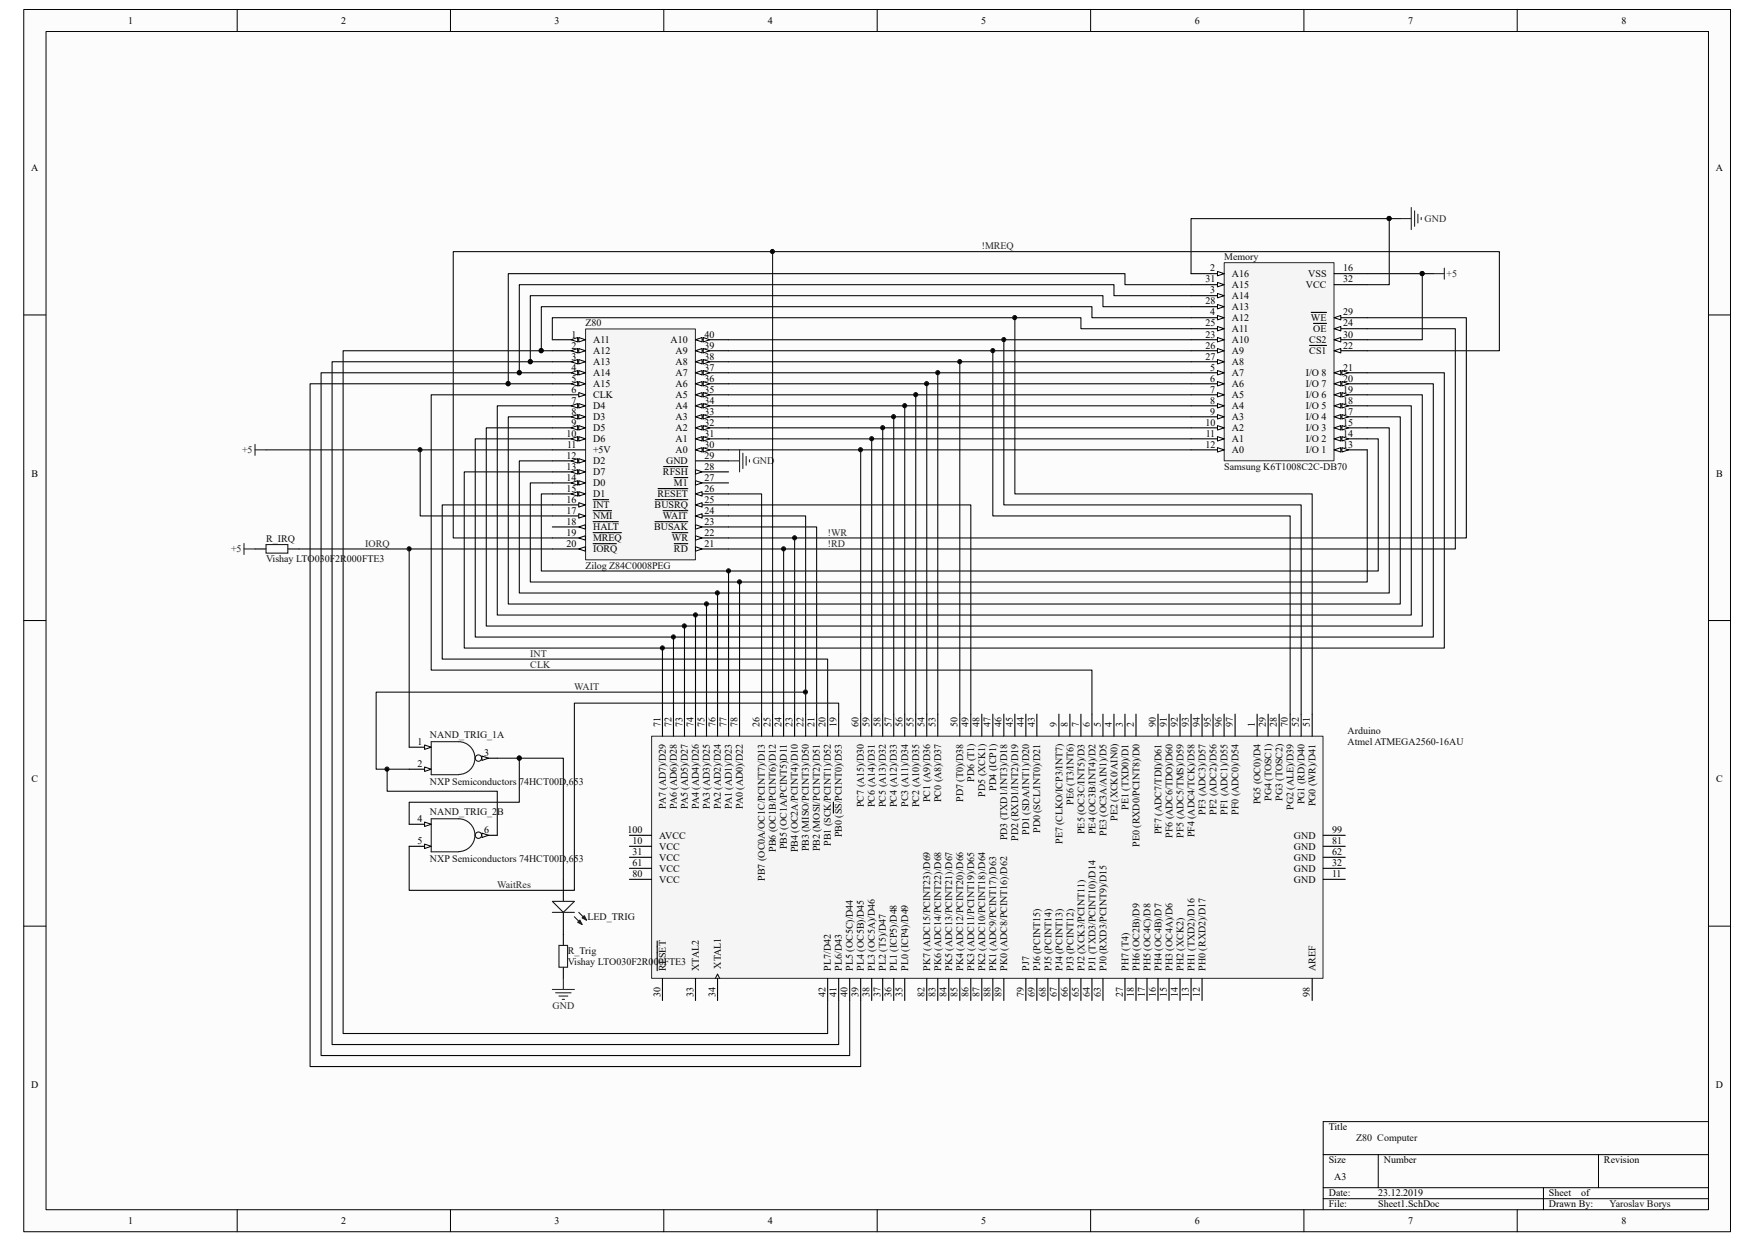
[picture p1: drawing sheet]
<svg xmlns="http://www.w3.org/2000/svg" width="297mm" height="210mm" viewBox="0 0 297 210" stroke-linecap="round" stroke-linejoin="round" font-family="sans-serif">
<path d="M4.1 1.7h288.8v206.7h-288.8z" fill="#fcfcfc"/>
<path d="M4 1.6h288.9v206.8h-288.9z" fill="none" stroke="#000" stroke-width=".17"/>
<path d="M7.8 5.4h281.3v199.3h-281.3z" fill="#fcfcfc"/>
<g fill="none" stroke="#000" stroke-width=".17">
<path d="M7.8 5.3h281.3v199.4h-281.3zM40.1 1.6v3.7M76.2 1.6v3.7M112.3 1.6v3.7M148.5 1.6v3.7M184.6 1.6v3.7M220.7 1.6v3.7M256.8 1.6v3.7M4 53.3h3.7M289.2 53.3h3.7M4 105h3.7M289.2 105h3.7"/>
<path d="M4 156.7h3.7M289.2 156.7h3.7M223.9 195.4h65.3M233.3 195.4v5.6M270.5 195.4v5.6M289.2 189.8h-65.3v14.9M40.1 204.7v3.7M76.2 204.7v3.7M112.3 204.7v3.7M148.5 204.7v3.7M184.6 204.7v3.7M220.7 204.7v3.7"/>
<path d="M223.9 201h65.3M223.9 202.9h65.3M256.8 204.7v3.7M261.2 201v3.7"/>
</g>
<path d="M99.1 55.7h18.6v39h-18.6z" fill="#f5f5f5"/>
<path d="M99.1 55.7h18.6v39h-18.6z" fill="none" stroke="#262626" stroke-width=".17"/>
<path d="M93.5 57.5h5.6" fill="none" stroke="#000" stroke-width=".19"/>
<g fill="#fcfcfc" stroke="#000" stroke-width=".17">
<path d="M97.9 57.1l1.2 .4-1.2 .4z"/>
<path d="M96.6 57.5l1.2-.4v.8z"/>
</g>
<path d="M93.5 59.4h5.6" fill="none" stroke="#000" stroke-width=".19"/>
<g fill="#fcfcfc" stroke="#000" stroke-width=".17">
<path d="M97.9 59l1.2 .4-1.2 .3z"/>
<path d="M96.6 59.4l1.2-.4v.7z"/>
</g>
<path d="M93.5 61.2h5.6" fill="none" stroke="#000" stroke-width=".19"/>
<g fill="#fcfcfc" stroke="#000" stroke-width=".17">
<path d="M97.9 60.8l1.2 .4-1.2 .4z"/>
<path d="M96.6 61.2l1.2-.4v.8z"/>
</g>
<path d="M93.5 63.1h5.6" fill="none" stroke="#000" stroke-width=".19"/>
<g fill="#fcfcfc" stroke="#000" stroke-width=".17">
<path d="M97.9 62.7l1.2 .4-1.2 .4z"/>
<path d="M96.6 63.1l1.2-.4v.8z"/>
</g>
<path d="M93.5 64.9h5.6" fill="none" stroke="#000" stroke-width=".19"/>
<g fill="#fcfcfc" stroke="#000" stroke-width=".17">
<path d="M97.9 64.6l1.2 .3-1.2 .4z"/>
<path d="M96.6 64.9l1.2-.3v.7z"/>
</g>
<path d="M93.5 66.8h5.6" fill="none" stroke="#000" stroke-width=".19"/>
<path d="M97.9 66.4l1.2 .4-1.2 .4z" fill="#fcfcfc" stroke="#000" stroke-width=".17"/>
<path d="M93.5 68.7h5.6" fill="none" stroke="#000" stroke-width=".19"/>
<g fill="#fcfcfc" stroke="#000" stroke-width=".17">
<path d="M97.9 68.3l1.2 .4-1.2 .3z"/>
<path d="M96.6 68.7l1.2-.4v.7z"/>
</g>
<path d="M93.5 70.5h5.6" fill="none" stroke="#000" stroke-width=".19"/>
<g fill="#fcfcfc" stroke="#000" stroke-width=".17">
<path d="M97.9 70.2l1.2 .3-1.2 .4z"/>
<path d="M96.6 70.5l1.2-.3v.7z"/>
</g>
<path d="M93.5 72.4h5.6" fill="none" stroke="#000" stroke-width=".19"/>
<g fill="#fcfcfc" stroke="#000" stroke-width=".17">
<path d="M97.9 72l1.2 .4-1.2 .4z"/>
<path d="M96.6 72.4l1.2-.4v.8z"/>
</g>
<path d="M93.5 74.3h5.6" fill="none" stroke="#000" stroke-width=".19"/>
<g fill="#fcfcfc" stroke="#000" stroke-width=".17">
<path d="M97.9 73.9l1.2 .4-1.2 .3z"/>
<path d="M96.6 74.3l1.2-.4v.7z"/>
</g>
<path d="M93.5 76.1h5.6M93.5 78h5.6" fill="none" stroke="#000" stroke-width=".19"/>
<g fill="#fcfcfc" stroke="#000" stroke-width=".17">
<path d="M97.9 77.6l1.2 .4-1.2 .4z"/>
<path d="M96.6 78l1.2-.4v.8z"/>
</g>
<path d="M93.5 79.9h5.6" fill="none" stroke="#000" stroke-width=".19"/>
<g fill="#fcfcfc" stroke="#000" stroke-width=".17">
<path d="M97.9 79.5l1.2 .4-1.2 .3z"/>
<path d="M96.6 79.9l1.2-.4v.7z"/>
</g>
<path d="M93.5 81.7h5.6" fill="none" stroke="#000" stroke-width=".19"/>
<g fill="#fcfcfc" stroke="#000" stroke-width=".17">
<path d="M97.9 81.3l1.2 .4-1.2 .4z"/>
<path d="M96.6 81.7l1.2-.4v.8z"/>
</g>
<path d="M93.5 83.6h5.6" fill="none" stroke="#000" stroke-width=".19"/>
<g fill="#fcfcfc" stroke="#000" stroke-width=".17">
<path d="M97.9 83.2l1.2 .4-1.2 .4z"/>
<path d="M96.6 83.6l1.2-.4v.8z"/>
</g>
<path d="M93.5 85.4h5.6" fill="none" stroke="#000" stroke-width=".19"/>
<path d="M97.9 85.1l1.2 .3-1.2 .4z" fill="#fcfcfc" stroke="#000" stroke-width=".17"/>
<path d="M93.5 87.3h5.6M100.4 84.6h2.6" fill="none" stroke="#000" stroke-width=".19"/>
<path d="M97.9 86.9l1.2 .4-1.2 .4z" fill="#fcfcfc" stroke="#000" stroke-width=".17"/>
<path d="M93.5 89.2h5.6M100.4 86.4h3.1" fill="none" stroke="#000" stroke-width=".19"/>
<path d="M97.9 89.2l1.2-.4v.7z" fill="#fcfcfc" stroke="#000" stroke-width=".17"/>
<path d="M93.5 91h5.6M100.4 88.3h4.2" fill="none" stroke="#000" stroke-width=".19"/>
<path d="M97.9 91l1.2-.3v.7z" fill="#fcfcfc" stroke="#000" stroke-width=".17"/>
<path d="M93.5 92.9h5.6M100.4 90.1h4.8" fill="none" stroke="#000" stroke-width=".19"/>
<path d="M97.9 92.9l1.2-.4v.8z" fill="#fcfcfc" stroke="#000" stroke-width=".17"/>
<path d="M100.4 92h3.9M117.7 92.9h5.6" fill="none" stroke="#000" stroke-width=".19"/>
<path d="M117.7 92.5l1.1 .4-1.1 .4z" fill="#fcfcfc" stroke="#000" stroke-width=".17"/>
<path d="M114.1 92h2.3M117.7 91h5.6" fill="none" stroke="#000" stroke-width=".19"/>
<path d="M117.7 90.7l1.1 .3-1.1 .4z" fill="#fcfcfc" stroke="#000" stroke-width=".17"/>
<path d="M113.7 90.1h2.7M117.7 89.2h5.6" fill="none" stroke="#000" stroke-width=".19"/>
<path d="M117.7 88.8l1.1 .4-1.1 .3z" fill="#fcfcfc" stroke="#000" stroke-width=".17"/>
<path d="M110.8 88.3h5.6M117.7 87.3h5.6" fill="none" stroke="#000" stroke-width=".19"/>
<path d="M117.7 87.3l1.1-.4v.8z" fill="#fcfcfc" stroke="#000" stroke-width=".17"/>
<path d="M112.2 86.4h4.2M117.7 85.4h5.6" fill="none" stroke="#000" stroke-width=".19"/>
<path d="M117.7 85.4l1.1-.3v.7z" fill="#fcfcfc" stroke="#000" stroke-width=".17"/>
<path d="M110.9 84.6h5.5M117.7 83.6h5.6" fill="none" stroke="#000" stroke-width=".19"/>
<path d="M117.7 83.6l1.1-.4v.8z" fill="#fcfcfc" stroke="#000" stroke-width=".17"/>
<path d="M111.4 82.7h5M117.7 81.7h5.6" fill="none" stroke="#000" stroke-width=".19"/>
<path d="M117.7 81.3l1.1 .4-1.1 .4z" fill="#fcfcfc" stroke="#000" stroke-width=".17"/>
<path d="M117.7 79.9h5.6M114.1 80.8h2.3" fill="none" stroke="#000" stroke-width=".19"/>
<path d="M117.7 79.5l1.1 .4-1.1 .3z" fill="#fcfcfc" stroke="#000" stroke-width=".17"/>
<path d="M112.3 79h4.1M117.7 78h5.6M117.7 76.1h5.6" fill="none" stroke="#000" stroke-width=".19"/>
<g fill="#fcfcfc" stroke="#000" stroke-width=".17">
<path d="M117.7 76.1l1.1-.3v.7z"/>
<path d="M119 75.8l1.1 .3-1.1 .4z"/>
</g>
<path d="M117.7 74.3h5.6" fill="none" stroke="#000" stroke-width=".19"/>
<g fill="#fcfcfc" stroke="#000" stroke-width=".17">
<path d="M117.7 74.3l1.1-.4v.7z"/>
<path d="M119 73.9l1.1 .4-1.1 .3z"/>
</g>
<path d="M117.7 72.4h5.6" fill="none" stroke="#000" stroke-width=".19"/>
<g fill="#fcfcfc" stroke="#000" stroke-width=".17">
<path d="M117.7 72.4l1.1-.4v.8z"/>
<path d="M119 72l1.1 .4-1.1 .4z"/>
</g>
<path d="M117.7 70.5h5.6" fill="none" stroke="#000" stroke-width=".19"/>
<g fill="#fcfcfc" stroke="#000" stroke-width=".17">
<path d="M117.7 70.5l1.1-.3v.7z"/>
<path d="M119 70.2l1.1 .3-1.1 .4z"/>
</g>
<path d="M117.7 68.7h5.6" fill="none" stroke="#000" stroke-width=".19"/>
<g fill="#fcfcfc" stroke="#000" stroke-width=".17">
<path d="M117.7 68.7l1.1-.4v.7z"/>
<path d="M119 68.3l1.1 .4-1.1 .3z"/>
</g>
<path d="M117.7 66.8h5.6" fill="none" stroke="#000" stroke-width=".19"/>
<g fill="#fcfcfc" stroke="#000" stroke-width=".17">
<path d="M117.7 66.8l1.1-.4v.8z"/>
<path d="M119 66.4l1.1 .4-1.1 .4z"/>
</g>
<path d="M117.7 64.9h5.6" fill="none" stroke="#000" stroke-width=".19"/>
<g fill="#fcfcfc" stroke="#000" stroke-width=".17">
<path d="M117.7 64.9l1.1-.3v.7z"/>
<path d="M119 64.6l1.1 .3-1.1 .4z"/>
</g>
<path d="M117.7 63.1h5.6" fill="none" stroke="#000" stroke-width=".19"/>
<g fill="#fcfcfc" stroke="#000" stroke-width=".17">
<path d="M117.7 63.1l1.1-.4v.8z"/>
<path d="M119 62.7l1.1 .4-1.1 .4z"/>
</g>
<path d="M117.7 61.2h5.6" fill="none" stroke="#000" stroke-width=".19"/>
<g fill="#fcfcfc" stroke="#000" stroke-width=".17">
<path d="M117.7 61.2l1.1-.4v.8z"/>
<path d="M119 60.8l1.1 .4-1.1 .4z"/>
</g>
<path d="M117.7 59.4h5.6" fill="none" stroke="#000" stroke-width=".19"/>
<g fill="#fcfcfc" stroke="#000" stroke-width=".17">
<path d="M117.7 59.4l1.1-.4v.7z"/>
<path d="M119 59l1.1 .4-1.1 .3z"/>
</g>
<path d="M117.7 57.5h5.6" fill="none" stroke="#000" stroke-width=".19"/>
<g fill="#fcfcfc" stroke="#000" stroke-width=".17">
<path d="M117.7 57.5l1.1-.4v.8z"/>
<path d="M119 57.1l1.1 .4-1.1 .4z"/>
</g>
<path d="M207.2 44.5h18.6v33.5h-18.6z" fill="#f5f5f5"/>
<path d="M207.2 44.4h18.6v33.6h-18.6z" fill="none" stroke="#262626" stroke-width=".17"/>
<path d="M201.6 76.1h5.6" fill="none" stroke="#000" stroke-width=".19"/>
<path d="M206 75.8l1.2 .3-1.2 .4z" fill="#fcfcfc" stroke="#000" stroke-width=".17"/>
<path d="M201.6 74.3h5.6" fill="none" stroke="#000" stroke-width=".19"/>
<path d="M206 73.9l1.2 .4-1.2 .3z" fill="#fcfcfc" stroke="#000" stroke-width=".17"/>
<path d="M201.6 72.4h5.6" fill="none" stroke="#000" stroke-width=".19"/>
<path d="M206 72l1.2 .4-1.2 .4z" fill="#fcfcfc" stroke="#000" stroke-width=".17"/>
<path d="M201.6 70.5h5.6" fill="none" stroke="#000" stroke-width=".19"/>
<path d="M206 70.2l1.2 .3-1.2 .4z" fill="#fcfcfc" stroke="#000" stroke-width=".17"/>
<path d="M201.6 68.7h5.6" fill="none" stroke="#000" stroke-width=".19"/>
<path d="M206 68.3l1.2 .4-1.2 .3z" fill="#fcfcfc" stroke="#000" stroke-width=".17"/>
<path d="M201.6 66.8h5.6" fill="none" stroke="#000" stroke-width=".19"/>
<path d="M206 66.4l1.2 .4-1.2 .4z" fill="#fcfcfc" stroke="#000" stroke-width=".17"/>
<path d="M201.6 64.9h5.6" fill="none" stroke="#000" stroke-width=".19"/>
<path d="M206 64.6l1.2 .3-1.2 .4z" fill="#fcfcfc" stroke="#000" stroke-width=".17"/>
<path d="M201.6 63.1h5.6" fill="none" stroke="#000" stroke-width=".19"/>
<path d="M206 62.7l1.2 .4-1.2 .4z" fill="#fcfcfc" stroke="#000" stroke-width=".17"/>
<path d="M201.6 61.2h5.6" fill="none" stroke="#000" stroke-width=".19"/>
<path d="M206 60.8l1.2 .4-1.2 .4z" fill="#fcfcfc" stroke="#000" stroke-width=".17"/>
<path d="M201.6 59.4h5.6" fill="none" stroke="#000" stroke-width=".19"/>
<path d="M206 59l1.2 .4-1.2 .3z" fill="#fcfcfc" stroke="#000" stroke-width=".17"/>
<path d="M201.6 57.5h5.6" fill="none" stroke="#000" stroke-width=".19"/>
<path d="M206 57.1l1.2 .4-1.2 .4z" fill="#fcfcfc" stroke="#000" stroke-width=".17"/>
<path d="M201.6 55.6h5.6" fill="none" stroke="#000" stroke-width=".19"/>
<path d="M206 55.3l1.2 .3-1.2 .4z" fill="#fcfcfc" stroke="#000" stroke-width=".17"/>
<path d="M201.6 53.8h5.6" fill="none" stroke="#000" stroke-width=".19"/>
<path d="M206 53.4l1.2 .4-1.2 .3z" fill="#fcfcfc" stroke="#000" stroke-width=".17"/>
<path d="M201.6 51.9h5.6" fill="none" stroke="#000" stroke-width=".19"/>
<path d="M206 51.5l1.2 .4-1.2 .4z" fill="#fcfcfc" stroke="#000" stroke-width=".17"/>
<path d="M201.6 50h5.6" fill="none" stroke="#000" stroke-width=".19"/>
<path d="M206 49.7l1.2 .3-1.2 .4z" fill="#fcfcfc" stroke="#000" stroke-width=".17"/>
<path d="M201.6 48.2h5.6" fill="none" stroke="#000" stroke-width=".19"/>
<path d="M206 47.8l1.2 .4-1.2 .3z" fill="#fcfcfc" stroke="#000" stroke-width=".17"/>
<path d="M201.6 46.3h5.6" fill="none" stroke="#000" stroke-width=".19"/>
<path d="M206 45.9l1.2 .4-1.2 .4z" fill="#fcfcfc" stroke="#000" stroke-width=".17"/>
<path d="M225.8 76.1h5.6" fill="none" stroke="#000" stroke-width=".19"/>
<g fill="#fcfcfc" stroke="#000" stroke-width=".17">
<path d="M225.8 76.1l1.1-.3v.7z"/>
<path d="M227.1 75.8l1.1 .3-1.1 .4z"/>
</g>
<path d="M225.8 74.3h5.6" fill="none" stroke="#000" stroke-width=".19"/>
<g fill="#fcfcfc" stroke="#000" stroke-width=".17">
<path d="M225.8 74.3l1.1-.4v.7z"/>
<path d="M227.1 73.9l1.1 .4-1.1 .3z"/>
</g>
<path d="M225.8 72.4h5.6" fill="none" stroke="#000" stroke-width=".19"/>
<g fill="#fcfcfc" stroke="#000" stroke-width=".17">
<path d="M225.8 72.4l1.1-.4v.8z"/>
<path d="M227.1 72l1.1 .4-1.1 .4z"/>
</g>
<path d="M225.8 70.5h5.6" fill="none" stroke="#000" stroke-width=".19"/>
<g fill="#fcfcfc" stroke="#000" stroke-width=".17">
<path d="M225.8 70.5l1.1-.3v.7z"/>
<path d="M227.1 70.2l1.1 .3-1.1 .4z"/>
</g>
<path d="M225.8 68.7h5.6" fill="none" stroke="#000" stroke-width=".19"/>
<g fill="#fcfcfc" stroke="#000" stroke-width=".17">
<path d="M225.8 68.7l1.1-.4v.7z"/>
<path d="M227.1 68.3l1.1 .4-1.1 .3z"/>
</g>
<path d="M225.8 66.8h5.6" fill="none" stroke="#000" stroke-width=".19"/>
<g fill="#fcfcfc" stroke="#000" stroke-width=".17">
<path d="M225.8 66.8l1.1-.4v.8z"/>
<path d="M227.1 66.4l1.1 .4-1.1 .4z"/>
</g>
<path d="M225.8 64.9h5.6" fill="none" stroke="#000" stroke-width=".19"/>
<g fill="#fcfcfc" stroke="#000" stroke-width=".17">
<path d="M225.8 64.9l1.1-.3v.7z"/>
<path d="M227.1 64.6l1.1 .3-1.1 .4z"/>
</g>
<path d="M225.8 63.1h5.6" fill="none" stroke="#000" stroke-width=".19"/>
<g fill="#fcfcfc" stroke="#000" stroke-width=".17">
<path d="M225.8 63.1l1.1-.4v.8z"/>
<path d="M227.1 62.7l1.1 .4-1.1 .4z"/>
</g>
<path d="M225.8 59.4h5.6" fill="none" stroke="#000" stroke-width=".19"/>
<path d="M225.8 59.4l1.1-.4v.7z" fill="#fcfcfc" stroke="#000" stroke-width=".17"/>
<path d="M221.6 58.5h2.9M225.8 57.5h5.6" fill="none" stroke="#000" stroke-width=".19"/>
<path d="M225.8 57.5l1.1-.4v.8z" fill="#fcfcfc" stroke="#000" stroke-width=".17"/>
<path d="M225.8 55.6h5.6" fill="none" stroke="#000" stroke-width=".19"/>
<path d="M225.8 55.6l1.1-.3v.7z" fill="#fcfcfc" stroke="#000" stroke-width=".17"/>
<path d="M222.3 54.7h2.2M225.8 53.8h5.6" fill="none" stroke="#000" stroke-width=".19"/>
<path d="M225.8 53.8l1.1-.4v.7z" fill="#fcfcfc" stroke="#000" stroke-width=".17"/>
<path d="M221.9 52.9h2.6M225.8 48.2h5.6M225.8 46.3h5.6" fill="none" stroke="#000" stroke-width=".19"/>
<g fill="none" stroke="#0e0e0e" stroke-width=".19">
<path d="M235.1 37h-33.5v9.3M237 37h-1.9v11.2h-3.7M123.3 59.4h78.3M123.3 57.5h78.3M201.6 55.6h-18.7v-1.8h-89.4v3.7M201.6 53.8h-16.8v-1.9h-93.2v7.5h1.9M201.6 51.9h-14.9v-1.9h-97v11.2h3.8M201.6 50h-13.1v-1.8h-100.6v14.9h5.6M201.6 48.2h-11.2v-1.9h-104.4v18.6h7.5M231.4 55.6h14.9v37.3h-123M231.4 53.8h16.8v37.2h-124.9M231.4 59.4h22.4v-16.8h-177.1v48.4h16.8"/>
<path d="M231.4 46.3h9.3M242.6 46.3h-1.9v11.2h-9.3M93.5 70.5h-7.5v31.7h151v-31.7h-5.6M93.5 68.7h-9.3v35.4h154.6v-35.4h-7.4M123.3 76.1h78.3M123.3 74.3h78.3M123.3 72.4h78.3M123.3 70.5h78.3M123.3 68.7h78.3M123.3 66.8h78.3M123.3 64.9h78.3M123.3 63.1h78.3"/>
<path d="M123.3 61.2h78.3M231.4 74.3h1.9v22.3h-141.7v-13h1.9M231.4 76.1v22.4h-141.7v-16.8h3.8M231.4 72.4h3.7v28h-147.2v-22.4h5.6M231.4 66.8h9.3v39.1h-158.4v-33.5h11.2M231.4 64.9h11.2v42.9h-162.2v-33.5h13.1M231.4 63.1h13v46.6h-165.8v-29.8h14.9"/>
</g>
<g fill="#0e0e0e" stroke="#0e0e0e" stroke-width=".17">
<circle cx="91.6" cy="59.3" r=".35"/>
<circle cx="89.7" cy="61.2" r=".35"/>
<circle cx="87.9" cy="63.1" r=".35"/>
<circle cx="86" cy="64.9" r=".35"/>
<circle cx="240.7" cy="46.3" r=".35"/>
<circle cx="235.1" cy="37" r=".35"/>
</g>
<path d="M237 37h1.8M238.8 35.1v3.8M239.4 35.7v2.6M240 36.2v1.5M240.5 36.8v.4M242.6 46.3h1.8M244.4 45.4v1.8M123.3 78h1.9M125.2 76.1v3.8M125.7 76.7v2.6M126.3 77.2v1.5M126.8 77.8v.4" fill="none" stroke="#262626" stroke-width=".19"/>
<path d="M110.3 124.6h113.6v41h-113.6z" fill="#f5f5f5"/>
<path d="M110.3 124.6h113.6v41h-113.6z" fill="none" stroke="#262626" stroke-width=".17"/>
<g fill="none" stroke="#000" stroke-width=".19">
<path d="M69.2 126.4h3.8M112.1 120.9v3.7M114 120.9v3.7M115.8 120.9v3.7M117.7 120.9v3.7M119.6 120.9v3.7M121.4 120.9v3.7M123.3 120.9v3.7M125.2 120.9v3.7M128.9 120.9v3.7M130.7 120.9v3.7M132.6 120.9v3.7"/>
<path d="M134.5 120.9v3.7M136.3 120.9v3.7M138.2 120.9v3.7M140.1 120.9v3.7M141 135.7v1.9M141.9 120.9v3.7M145.7 120.9v3.7M147.5 120.9v3.7M149.4 120.9v3.7M151.3 120.9v3.7M153.1 120.9v3.7M155 120.9v3.7"/>
<path d="M156.8 120.9v3.7M158.7 120.9v3.7M162.4 120.9v3.7M164.3 120.9v3.7M166.2 120.9v3.7M168 120.9v3.7M169.9 120.9v3.7M171.8 120.9v3.7M173.6 120.9v3.7M175.5 120.9v3.7M179.2 120.9v3.7M181.1 120.9v3.7"/>
<path d="M182.9 120.9v3.7M184.8 120.9v3.7M186.7 120.9v3.7M188.5 120.9v3.7M190.4 120.9v3.7M192.3 120.9v3.7M196 120.9v3.7M197.8 120.9v3.7M199.7 120.9v3.7M201.6 120.9v3.7M203.4 120.9v3.7M205.3 120.9v3.7"/>
<path d="M207.2 120.9v3.7M209 120.9v3.7M212.8 120.9v3.7M214.6 120.9v3.7M216.5 120.9v3.7M218.3 120.9v3.7M220.2 120.9v3.7M222.1 120.9v3.7M95.3 158.1v1.9M106.5 141.4h3.7M106.5 145.1h3.7M106.5 148.8h3.7"/>
<path d="M106.5 146.9h3.7M106.5 143.2h3.7M111.2 159.3v5M223.9 141.4h3.8M223.9 145.1h3.8M223.9 148.8h3.8M223.9 146.9h3.8M223.9 143.2h3.8M95.3 163.7v1.9M112.1 165.6v3.7M117.7 165.6v3.7M121.4 165.6v3.7"/>
<path d="M140.1 165.6v3.7M141.9 165.6v3.7M143.8 165.6v3.7M145.7 165.6v3.7M147.5 165.6v3.7M149.4 165.6v3.7M151.3 165.6v3.7M153.1 165.6v3.7M156.8 165.6v3.7M158.7 165.6v3.7M160.6 165.6v3.7M162.4 165.6v3.7"/>
<path d="M164.3 165.6v3.7M166.2 165.6v3.7M168 165.6v3.7M169.9 165.6v3.7M173.6 165.6v3.7M175.5 165.6v3.7M177.3 165.6v3.7M179.2 165.6v3.7M181.1 165.6v3.7M182.9 165.6v3.7M184.8 165.6v3.7M186.7 165.6v3.7"/>
<path d="M190.4 165.6v3.7M192.3 165.6v3.7M194.1 165.6v3.7M196 165.6v3.7M197.8 165.6v3.7M199.7 165.6v3.7M201.6 165.6v3.7M203.4 165.6v3.7M222.1 165.6v3.7"/>
</g>
<path d="M121.1 165.6l.3-.8 .4 .8" fill="none" stroke="#000" stroke-width=".17"/>
<g fill="none" stroke="#0e0e0e" stroke-width=".19">
<path d="M91.6 59.4h-33.5v115.5h82v-5.6M130.7 42.6v78.3M168 59.4v27.9h50.3v33.6M169.9 57.5v27.9h50.3v35.5M171.8 53.8v29.8h50.3v37.3M45 76.1h48.5M71.1 76.1v11.2h22.4M86 64.9h-33.5v115.6h93.2v-11.2M87.9 63.1h-33.6v115.5h89.5v-9.3M89.7 61.2h-33.5v115.6h85.7v-7.5M93.5 66.8h-20.5v46.6h111.8v7.5M145.7 76.1v44.8"/>
<path d="M147.5 74.3v46.6M149.4 72.4v48.5M151.3 70.5v50.4M153.1 68.7v52.2M155 66.8v54.1M156.8 64.9v56M158.7 63.1v57.8M162.4 61.2v59.7M50.6 92.9h42.9M69.2 92.9v33.5M93.5 85.4h-18.7v26.1h65.3v9.4M123.3 89.2h14.9v31.7"/>
<path d="M123.3 87.3h13v33.6M123.3 83.6h5.6v37.3M123.3 85.4h41v35.5M123.3 96.6v24.3M125.2 98.5v22.4M132.6 92.9v28M134.5 91v29.9M112.1 109.7v11.2M114 107.8v13.1M115.8 105.9v15M117.7 104.1v16.8M119.6 102.2v18.7"/>
<path d="M121.4 100.4v20.5M136.3 117.1h-72.6v13.1h5.5M141.9 120.9v-1.9h-44.7v31.7h-28v-7.5"/>
</g>
<g fill="#0e0e0e" stroke="#0e0e0e" stroke-width=".17">
<circle cx="168" cy="59.3" r=".35"/>
<circle cx="169.9" cy="57.5" r=".35"/>
<circle cx="171.7" cy="53.7" r=".35"/>
<circle cx="91.6" cy="59.3" r=".35"/>
<circle cx="89.7" cy="61.2" r=".35"/>
<circle cx="87.9" cy="63.1" r=".35"/>
<circle cx="86" cy="64.9" r=".35"/>
<circle cx="112.1" cy="109.7" r=".35"/>
<circle cx="114" cy="107.8" r=".35"/>
<circle cx="115.8" cy="105.9" r=".35"/>
<circle cx="117.7" cy="104.1" r=".35"/>
<circle cx="119.6" cy="102.2" r=".35"/>
<circle cx="121.4" cy="100.3" r=".35"/>
<circle cx="123.3" cy="96.6" r=".35"/>
<circle cx="125.1" cy="98.5" r=".35"/>
<circle cx="145.6" cy="76.1" r=".35"/>
<circle cx="147.5" cy="74.2" r=".35"/>
<circle cx="149.4" cy="72.4" r=".35"/>
<circle cx="151.2" cy="70.5" r=".35"/>
<circle cx="153.1" cy="68.7" r=".35"/>
<circle cx="155" cy="66.8" r=".35"/>
<circle cx="156.8" cy="64.9" r=".35"/>
<circle cx="158.7" cy="63.1" r=".35"/>
<circle cx="162.4" cy="61.2" r=".35"/>
<circle cx="134.5" cy="91" r=".35"/>
<circle cx="132.6" cy="92.9" r=".35"/>
<circle cx="130.7" cy="42.6" r=".35"/>
<circle cx="71.1" cy="76.1" r=".35"/>
<circle cx="69.2" cy="92.9" r=".35"/>
<circle cx="136.3" cy="117.1" r=".35"/>
</g>
<path d="M43.2 75.2v1.9M43.2 76.1h1.8M41.3 92v1.8M41.3 92.9h1.9" fill="none" stroke="#262626" stroke-width=".19"/>
<path d="M94.6 160h1.4v3.7h-1.4z" fill="none" stroke="#1c1c1c" stroke-width=".19"/>
<path d="M71.9 126.1l1.1 .3-1.1 .4z" fill="#fcfcfc" stroke="#000" stroke-width=".17"/>
<path d="M69.2 130.2h3.8" fill="none" stroke="#000" stroke-width=".19"/>
<path d="M71.9 129.8l1.1 .4-1.1 .3z" fill="#fcfcfc" stroke="#000" stroke-width=".17"/>
<path d="M80.4 128.3h3.8" fill="none" stroke="#000" stroke-width=".19"/>
<g fill="#fcfcfc" stroke="#000" stroke-width=".17">
<path d="M81.5 127.9l1.2 .4-1.2 .4z"/>
<circle cx="81" cy="128.3" r=".54"/>
</g>
<path d="M77.6 131.1a2.78 2.78 0 0 0 2.8-2.8 2.78 2.78 0 0 0-2.8-2.8h-4.6v5.6h4.6" fill="none" stroke="#1c1c1c" stroke-width=".19"/>
<path d="M69.2 139.5h3.8" fill="none" stroke="#000" stroke-width=".19"/>
<path d="M71.9 139.1l1.1 .4-1.1 .4z" fill="#fcfcfc" stroke="#000" stroke-width=".17"/>
<path d="M69.2 143.2h3.8" fill="none" stroke="#000" stroke-width=".19"/>
<path d="M71.9 142.8l1.1 .4-1.1 .4z" fill="#fcfcfc" stroke="#000" stroke-width=".17"/>
<path d="M80.4 141.4h3.8" fill="none" stroke="#000" stroke-width=".19"/>
<g fill="#fcfcfc" stroke="#000" stroke-width=".17">
<path d="M81.5 141l1.2 .4-1.2 .3z"/>
<circle cx="81" cy="141.3" r=".54"/>
</g>
<path d="M77.6 144.1a2.78 2.78 0 0 0 2.8-2.8 2.78 2.78 0 0 0-2.8-2.7h-4.6v5.6h4.6" fill="none" stroke="#1c1c1c" stroke-width=".19"/>
<path d="M65.5 130.2v3.7h18.7v7.5M84.2 128.3h3.7v7.5h-18.7v3.7" fill="none" stroke="#0e0e0e" stroke-width=".19"/>
<g fill="#0e0e0e" stroke="#0e0e0e" stroke-width=".17">
<circle cx="65.5" cy="130.2" r=".35"/>
<circle cx="87.9" cy="128.3" r=".35"/>
</g>
<path d="M95.3 148.8v3.7M95.3 154.4v3.7" fill="none" stroke="#000" stroke-width=".19"/>
<path d="M93.5 152.5h3.7l-1.9 1.9z" fill="#fefefe" stroke="#1c1c1c" stroke-width=".19"/>
<path d="M45 92.2h3.7v1.4h-3.7zM93.5 154.4h3.7M97.2 155.1l1.3 1.4M97.9 154.4l1.4 1.3" fill="none" stroke="#1c1c1c" stroke-width=".19"/>
<g fill="#1c1c1c" stroke="#1c1c1c" stroke-width=".19">
<path d="M97.8 156.1l.3-.4 .4 .8z"/>
<path d="M98.9 155l.4 .7-.8-.4z"/>
</g>
<path d="M87.9 128.3h7.4v20.5" fill="none" stroke="#0e0e0e" stroke-width=".19"/>
<circle cx="87.9" cy="128.3" r=".35" fill="#0e0e0e" stroke="#0e0e0e" stroke-width=".17"/>
<path d="M93.5 167.4h3.7M94 168h2.6M94.6 168.6h1.5M95.2 169.1h.3M95.3 165.6v1.8" fill="none" stroke="#262626" stroke-width=".19"/>
<path d="M43.2 92.9h1.8M48.7 92.9h1.9" fill="none" stroke="#000" stroke-width=".19"/>
<g font-size="1.7">
<text x="21.7" y="4">1</text>
<text x="57.7" y="4">2</text>
<text x="93.9" y="4">3</text>
<text x="130" y="4">4</text>
<text x="166.1" y="4">5</text>
<text x="202.2" y="4">6</text>
<text x="238.3" y="4">7</text>
<text x="274.4" y="4">8</text>
<text x="5.3" y="29">A</text>
<text x="290.4" y="29">A</text>
<text x="204" y="47.8">31</text>
<text x="204.8" y="45.9">2</text>
<text x="208.4" y="46.9">A16</text>
<text x="221.4" y="46.9">VSS</text>
<text x="227.3" y="47.8">32</text>
<text x="227.3" y="45.9">16</text>
<text x="204" y="51.5">28</text>
<text x="204.8" y="53.4">4</text>
<text x="204.8" y="49.7">3</text>
<text x="208.4" y="52.5">A13</text>
<text x="208.4" y="50.6">A14</text>
<text x="208.4" y="48.7">A15</text>
<text x="221" y="48.7">VCC</text>
<text x="227.3" y="53.4">29</text>
<text x="96.7" y="57.1">1</text>
<text x="96.7" y="59">2</text>
<text x="100.4" y="58.1">A11</text>
<text x="100.4" y="59.9">A12</text>
<text x="113.5" y="58.1">A10</text>
<text x="114.3" y="59.9">A9</text>
<text x="119.2" y="59">39</text>
<text x="119.2" y="57.1">40</text>
<text x="204" y="59">26</text>
<text x="204" y="57.1">23</text>
<text x="204" y="55.2">25</text>
<text x="208.4" y="59.9">A9</text>
<text x="208.4" y="58.1">A10</text>
<text x="208.4" y="56.2">A11</text>
<text x="208.4" y="54.3">A12</text>
<text x="221.6" y="59.9">CS1</text>
<text x="221.6" y="58.1">CS2</text>
<text x="221.9" y="54.3">WE</text>
<text x="222.2" y="56.2">OE</text>
<text x="227.3" y="59">22</text>
<text x="227.3" y="57.1">30</text>
<text x="227.3" y="55.2">24</text>
<text x="96.7" y="60.9">3</text>
<text x="96.7" y="62.7">4</text>
<text x="96.7" y="64.6">5</text>
<text x="100.4" y="61.8">A13</text>
<text x="100.4" y="63.7">A14</text>
<text x="100.4" y="65.5">A15</text>
<text x="114.3" y="65.5">A6</text>
<text x="114.3" y="63.7">A7</text>
<text x="114.3" y="61.8">A8</text>
<text x="119.2" y="64.6">36</text>
<text x="119.2" y="62.7">37</text>
<text x="119.2" y="60.9">38</text>
<text x="204" y="60.9">27</text>
<text x="204.8" y="64.6">6</text>
<text x="204.8" y="62.7">5</text>
<text x="208.4" y="65.5">A6</text>
<text x="208.4" y="63.7">A7</text>
<text x="208.4" y="61.8">A8</text>
<text x="221" y="65.5">I/O 7</text>
<text x="221" y="63.7">I/O 8</text>
<text x="227.3" y="64.6">20</text>
<text x="227.3" y="62.7">21</text>
<text x="96.7" y="66.5">6</text>
<text x="96.7" y="68.3">7</text>
<text x="96.7" y="70.2">8</text>
<text x="100.4" y="67.4">CLK</text>
<text x="100.4" y="69.3">D4</text>
<text x="100.4" y="71.1">D3</text>
<text x="114.3" y="71.1">A3</text>
<text x="114.3" y="69.3">A4</text>
<text x="114.3" y="67.4">A5</text>
<text x="119.2" y="70.2">33</text>
<text x="119.2" y="68.3">34</text>
<text x="119.2" y="66.5">35</text>
<text x="204.8" y="70.2">9</text>
<text x="204.8" y="68.3">8</text>
<text x="204.8" y="66.5">7</text>
<text x="208.4" y="71.1">A3</text>
<text x="208.4" y="69.3">A4</text>
<text x="208.4" y="67.4">A5</text>
<text x="221" y="71.1">I/O 4</text>
<text x="221" y="69.3">I/O 5</text>
<text x="221" y="67.4">I/O 6</text>
<text x="227.3" y="70.2">17</text>
<text x="227.3" y="68.3">18</text>
<text x="227.3" y="66.5">19</text>
<text x="95.9" y="73.9">10</text>
<text x="95.9" y="77.6">12</text>
<text x="96" y="75.8">11</text>
<text x="96.7" y="72.1">9</text>
<text x="100.4" y="73">D5</text>
<text x="100.4" y="74.8">D6</text>
<text x="100.4" y="76.7">+5V</text>
<text x="114.3" y="76.7">A0</text>
<text x="114.3" y="74.8">A1</text>
<text x="114.3" y="73">A2</text>
<text x="119.2" y="77.6">29</text>
<text x="119.2" y="75.8">30</text>
<text x="119.2" y="73.9">31</text>
<text x="119.2" y="72.1">32</text>
<text x="204" y="75.8">12</text>
<text x="204" y="72.1">10</text>
<text x="204" y="73.9">11</text>
<text x="208.4" y="76.7">A0</text>
<text x="208.4" y="74.8">A1</text>
<text x="208.4" y="73">A2</text>
<text x="221" y="76.7">I/O 1</text>
<text x="221" y="74.8">I/O 2</text>
<text x="221" y="73">I/O 3</text>
<text x="227.3" y="75.8">13</text>
<text x="227.3" y="73.9">14</text>
<text x="227.3" y="72.1">15</text>
<text x="5.3" y="80.6">B</text>
<text x="95.9" y="79.5">13</text>
<text x="95.9" y="81.4">14</text>
<text x="95.9" y="83.2">15</text>
<text x="100.4" y="78.6">D2</text>
<text x="100.4" y="80.4">D7</text>
<text x="100.4" y="82.3">D0</text>
<text x="112.2" y="80.4">RFSH</text>
<text x="112.7" y="78.6">GND</text>
<text x="114" y="82.3">M1</text>
<text x="119.2" y="83.2">26</text>
<text x="119.2" y="81.4">27</text>
<text x="119.2" y="79.5">28</text>
<text x="290.4" y="80.6">B</text>
<text x="95.9" y="85.1">16</text>
<text x="95.9" y="87">17</text>
<text x="95.9" y="88.8">18</text>
<text x="100.4" y="84.2">D1</text>
<text x="100.4" y="86">INT</text>
<text x="100.4" y="87.9">NMI</text>
<text x="100.4" y="89.7">HALT</text>
<text x="110.7" y="89.7">BUSAK</text>
<text x="110.8" y="86">BUSRQ</text>
<text x="111.3" y="84.2">RESET</text>
<text x="112.2" y="87.9">WAIT</text>
<text x="119.2" y="88.8">23</text>
<text x="119.2" y="87">24</text>
<text x="119.2" y="85.1">25</text>
<text x="95.9" y="90.7">19</text>
<text x="95.9" y="92.5">20</text>
<text x="100.4" y="91.6">MREQ</text>
<text x="100.4" y="93.5">IORQ</text>
<text x="113.7" y="91.6">WR</text>
<text x="114" y="93.5">RD</text>
<text x="119.2" y="92.5">21</text>
<text x="119.2" y="90.7">22</text>
<text x="111.8" y="123.1" transform="rotate(-90 111.8 123.1)">71</text>
<text x="113.6" y="123.1" transform="rotate(-90 113.6 123.1)">72</text>
<text x="115.5" y="123.1" transform="rotate(-90 115.5 123.1)">73</text>
<text x="117.3" y="123.1" transform="rotate(-90 117.3 123.1)">74</text>
<text x="119.2" y="123.1" transform="rotate(-90 119.2 123.1)">75</text>
<text x="121.1" y="123.1" transform="rotate(-90 121.1 123.1)">76</text>
<text x="122.9" y="123.1" transform="rotate(-90 122.9 123.1)">77</text>
<text x="124.8" y="123.1" transform="rotate(-90 124.8 123.1)">78</text>
<text x="128.5" y="123.1" transform="rotate(-90 128.5 123.1)">26</text>
<text x="130.4" y="123.1" transform="rotate(-90 130.4 123.1)">25</text>
<text x="132.2" y="123.1" transform="rotate(-90 132.2 123.1)">24</text>
<text x="134.1" y="123.1" transform="rotate(-90 134.1 123.1)">23</text>
<text x="136" y="123.1" transform="rotate(-90 136 123.1)">22</text>
<text x="137.8" y="123.1" transform="rotate(-90 137.8 123.1)">21</text>
<text x="139.7" y="123.1" transform="rotate(-90 139.7 123.1)">20</text>
<text x="141.6" y="123.1" transform="rotate(-90 141.6 123.1)">19</text>
<text x="145.3" y="123.1" transform="rotate(-90 145.3 123.1)">60</text>
<text x="147.1" y="123.1" transform="rotate(-90 147.1 123.1)">59</text>
<text x="149" y="123.1" transform="rotate(-90 149 123.1)">58</text>
<text x="150.9" y="123.1" transform="rotate(-90 150.9 123.1)">57</text>
<text x="152.7" y="123.1" transform="rotate(-90 152.7 123.1)">56</text>
<text x="154.6" y="123.1" transform="rotate(-90 154.6 123.1)">55</text>
<text x="156.5" y="123.1" transform="rotate(-90 156.5 123.1)">54</text>
<text x="158.3" y="123.1" transform="rotate(-90 158.3 123.1)">53</text>
<text x="162.1" y="123.1" transform="rotate(-90 162.1 123.1)">50</text>
<text x="163.9" y="123.1" transform="rotate(-90 163.9 123.1)">49</text>
<text x="165.8" y="123.1" transform="rotate(-90 165.8 123.1)">48</text>
<text x="167.6" y="123.1" transform="rotate(-90 167.6 123.1)">47</text>
<text x="169.5" y="123.1" transform="rotate(-90 169.5 123.1)">46</text>
<text x="171.4" y="123.1" transform="rotate(-90 171.4 123.1)">45</text>
<text x="173.3" y="123.1" transform="rotate(-90 173.3 123.1)">44</text>
<text x="175.1" y="123.1" transform="rotate(-90 175.1 123.1)">43</text>
<text x="178.9" y="123.1" transform="rotate(-90 178.9 123.1)">9</text>
<text x="180.7" y="123.1" transform="rotate(-90 180.7 123.1)">8</text>
<text x="182.6" y="123.1" transform="rotate(-90 182.6 123.1)">7</text>
<text x="184.4" y="123.1" transform="rotate(-90 184.4 123.1)">6</text>
<text x="186.3" y="123.1" transform="rotate(-90 186.3 123.1)">5</text>
<text x="188.2" y="123.1" transform="rotate(-90 188.2 123.1)">4</text>
<text x="190" y="123.1" transform="rotate(-90 190 123.1)">3</text>
<text x="191.9" y="123.1" transform="rotate(-90 191.9 123.1)">2</text>
<text x="195.6" y="123.1" transform="rotate(-90 195.6 123.1)">90</text>
<text x="197.5" y="123.1" transform="rotate(-90 197.5 123.1)">91</text>
<text x="199.3" y="123.1" transform="rotate(-90 199.3 123.1)">92</text>
<text x="201.2" y="123.1" transform="rotate(-90 201.2 123.1)">93</text>
<text x="203.1" y="123.1" transform="rotate(-90 203.1 123.1)">94</text>
<text x="204.9" y="123.1" transform="rotate(-90 204.9 123.1)">95</text>
<text x="206.8" y="123.1" transform="rotate(-90 206.8 123.1)">96</text>
<text x="208.7" y="123.1" transform="rotate(-90 208.7 123.1)">97</text>
<text x="212.4" y="123.1" transform="rotate(-90 212.4 123.1)">1</text>
<text x="214.2" y="123.1" transform="rotate(-90 214.2 123.1)">29</text>
<text x="216.1" y="123.1" transform="rotate(-90 216.1 123.1)">28</text>
<text x="218" y="123.1" transform="rotate(-90 218 123.1)">70</text>
<text x="219.8" y="123.1" transform="rotate(-90 219.8 123.1)">52</text>
<text x="221.7" y="123.1" transform="rotate(-90 221.7 123.1)">51</text>
<text x="70.7" y="126.1">1</text>
<text x="70.7" y="129.8">2</text>
<text x="81.9" y="127.9">3</text>
<text x="5.3" y="132.4">C</text>
<text x="112.7" y="136.9" transform="rotate(-90 112.7 136.9)">PA7 (AD7)/D29</text>
<text x="114.6" y="136.9" transform="rotate(-90 114.6 136.9)">PA6 (AD6)/D28</text>
<text x="116.4" y="136.9" transform="rotate(-90 116.4 136.9)">PA5 (AD5)/D27</text>
<text x="118.3" y="136.9" transform="rotate(-90 118.3 136.9)">PA4 (AD4)/D26</text>
<text x="120.1" y="136.9" transform="rotate(-90 120.1 136.9)">PA3 (AD3)/D25</text>
<text x="122" y="136.9" transform="rotate(-90 122 136.9)">PA2 (AD2)/D24</text>
<text x="123.9" y="136.9" transform="rotate(-90 123.9 136.9)">PA1 (AD1)/D23</text>
<text x="125.7" y="136.9" transform="rotate(-90 125.7 136.9)">PA0 (AD0)/D22</text>
<text x="146.2" y="136.6" transform="rotate(-90 146.2 136.6)">PC7 (A15)/D30</text>
<text x="148.1" y="136.6" transform="rotate(-90 148.1 136.6)">PC6 (A14)/D31</text>
<text x="149.9" y="136.6" transform="rotate(-90 149.9 136.6)">PC5 (A13)/D32</text>
<text x="151.8" y="136.6" transform="rotate(-90 151.8 136.6)">PC4 (A12)/D33</text>
<text x="153.7" y="136.5" transform="rotate(-90 153.7 136.5)">PC3 (A11)/D34</text>
<text x="155.5" y="136.6" transform="rotate(-90 155.5 136.6)">PC2 (A10)/D35</text>
<text x="157.4" y="135.8" transform="rotate(-90 157.4 135.8)">PC1 (A9)/D36</text>
<text x="159.3" y="135.8" transform="rotate(-90 159.3 135.8)">PC0 (A8)/D37</text>
<text x="163" y="135.7" transform="rotate(-90 163 135.7)">PD7 (T0)/D38</text>
<text x="164.8" y="132.3" transform="rotate(-90 164.8 132.3)">PD6 (T1)</text>
<text x="166.7" y="134.8" transform="rotate(-90 166.7 134.8)">PD5 (XCK1)</text>
<text x="168.6" y="133.9" transform="rotate(-90 168.6 133.9)">PD4 (ICP1)</text>
<text x="181.6" y="136.2" transform="rotate(-90 181.6 136.2)">PE6 (T3/INT6)</text>
<text x="191" y="137.1" transform="rotate(-90 191 137.1)">PE1 (TXD0)/D1</text>
<text x="204" y="137.9" transform="rotate(-90 204 137.9)">PF3 (ADC3)/D57</text>
<text x="205.9" y="137.9" transform="rotate(-90 205.9 137.9)">PF2 (ADC2)/D56</text>
<text x="207.7" y="137.9" transform="rotate(-90 207.7 137.9)">PF1 (ADC1)/D55</text>
<text x="209.6" y="137.9" transform="rotate(-90 209.6 137.9)">PF0 (ADC0)/D54</text>
<text x="213.3" y="136.1" transform="rotate(-90 213.3 136.1)">PG5 (OC0)/D4</text>
<text x="215.2" y="135.5" transform="rotate(-90 215.2 135.5)">PG4 (TOSC1)</text>
<text x="217" y="135.5" transform="rotate(-90 217 135.5)">PG3 (TOSC2)</text>
<text x="218.9" y="137.1" transform="rotate(-90 218.9 137.1)">PG2 (ALE)/D39</text>
<text x="220.8" y="136.1" transform="rotate(-90 220.8 136.1)">PG1 (RD)/D40</text>
<text x="222.6" y="136.5" transform="rotate(-90 222.6 136.5)">PG0 (WR)/D41</text>
<text x="290.4" y="132.4">C</text>
<text x="70.7" y="139.1">4</text>
<text x="70.7" y="142.9">5</text>
<text x="81.9" y="141">6</text>
<text x="106.2" y="141">100</text>
<text x="107.1" y="142.9">10</text>
<text x="111.5" y="141.9">AVCC</text>
<text x="111.5" y="143.8">VCC</text>
<text x="133.2" y="143.7" transform="rotate(-90 133.2 143.7)">PB5 (OC1A/PCINT5)D11</text>
<text x="140.6" y="143.1" transform="rotate(-90 140.6 143.1)">PB1 (SCK/PCINT1)/D52</text>
<text x="142.5" y="141.7" transform="rotate(-90 142.5 141.7)">PB0 (SS/PCINT0)/D53</text>
<text x="170.4" y="142.2" transform="rotate(-90 170.4 142.2)">PD3 (TXD1/INT3)/D18</text>
<text x="172.3" y="142.3" transform="rotate(-90 172.3 142.3)">PD2 (RXD1/INT2)/D19</text>
<text x="174.2" y="141.3" transform="rotate(-90 174.2 141.3)">PD1 (SDA/INT1)/D20</text>
<text x="176.1" y="141" transform="rotate(-90 176.1 141)">PD0 (SCL/INT0)/D21</text>
<text x="179.8" y="142.9" transform="rotate(-90 179.8 142.9)">PE7 (CLKO/ICP3/INT7)</text>
<text x="183.5" y="141.2" transform="rotate(-90 183.5 141.2)">PE5 (OC3C/INT5)/D3</text>
<text x="185.4" y="141.2" transform="rotate(-90 185.4 141.2)">PE4 (OC3B/INT4)/D2</text>
<text x="187.2" y="141.4" transform="rotate(-90 187.2 141.4)">PE3 (OC3A/AIN1)/D5</text>
<text x="189.1" y="138.9" transform="rotate(-90 189.1 138.9)">PE2 (XCK0/AIN0)</text>
<text x="192.8" y="143.3" transform="rotate(-90 192.8 143.3)">PE0 (RXD0/PCINT8)/D0</text>
<text x="196.6" y="141.2" transform="rotate(-90 196.6 141.2)">PF7 (ADC7/TDI)/D61</text>
<text x="198.4" y="141.8" transform="rotate(-90 198.4 141.8)">PF6 (ADC6/TDO)/D60</text>
<text x="200.3" y="141.8" transform="rotate(-90 200.3 141.8)">PF5 (ADC5/TMS)/D59</text>
<text x="202.1" y="141.7" transform="rotate(-90 202.1 141.7)">PF4 (ADC4/TCK)/D58</text>
<text x="219" y="143.8">GND</text>
<text x="219" y="141.9">GND</text>
<text x="225.4" y="142.9">81</text>
<text x="225.4" y="141">99</text>
<text x="107.1" y="144.7">31</text>
<text x="107.1" y="148.5">80</text>
<text x="107.1" y="146.6">61</text>
<text x="111.5" y="145.7">VCC</text>
<text x="111.5" y="149.4">VCC</text>
<text x="111.5" y="147.5">VCC</text>
<text x="129.5" y="149" transform="rotate(-90 129.5 149)">PB7 (OC0A/OC1C/PCINT7)/D13</text>
<text x="131.3" y="144.2" transform="rotate(-90 131.3 144.2)">PB6 (OC1B/PCINT6)/D12</text>
<text x="135" y="144.3" transform="rotate(-90 135 144.3)">PB4 (OC2A/PCINT4)/D10</text>
<text x="136.9" y="144.1" transform="rotate(-90 136.9 144.1)">PB3 (MISO/PCINT3)/D50</text>
<text x="138.8" y="144.1" transform="rotate(-90 138.8 144.1)">PB2 (MOSI/PCINT2)/D51</text>
<text x="219" y="149.4">GND</text>
<text x="219" y="147.5">GND</text>
<text x="219" y="145.7">GND</text>
<text x="225.4" y="148.5">11</text>
<text x="225.4" y="146.6">32</text>
<text x="225.4" y="144.7">62</text>
<text x="112.7" y="164.3" transform="rotate(-90 112.7 164.3)">RESET</text>
<text x="118.3" y="164.3" transform="rotate(-90 118.3 164.3)">XTAL2</text>
<text x="122" y="163.9" transform="rotate(-90 122 163.9)">XTAL1</text>
<text x="140.6" y="164.3" transform="rotate(-90 140.6 164.3)">PL7/D42</text>
<text x="142.5" y="164.3" transform="rotate(-90 142.5 164.3)">PL6/D43</text>
<text x="144.4" y="164.3" transform="rotate(-90 144.4 164.3)">PL5 (OC5C)/D44</text>
<text x="146.2" y="164.3" transform="rotate(-90 146.2 164.3)">PL4 (OC5B)/D45</text>
<text x="148.1" y="164.3" transform="rotate(-90 148.1 164.3)">PL3 (OC5A)/D46</text>
<text x="149.9" y="164.3" transform="rotate(-90 149.9 164.3)">PL2 (T5)/D47</text>
<text x="151.8" y="164.3" transform="rotate(-90 151.8 164.3)">PL1 (ICP5)/D48</text>
<text x="153.7" y="164.3" transform="rotate(-90 153.7 164.3)">PL0 (ICP4)/D49</text>
<text x="157.4" y="164.3" transform="rotate(-90 157.4 164.3)">PK7 (ADC15/PCINT23)/D69</text>
<text x="159.3" y="164.3" transform="rotate(-90 159.3 164.3)">PK6 (ADC14/PCINT22)/D68</text>
<text x="161.1" y="164.3" transform="rotate(-90 161.1 164.3)">PK5 (ADC13/PCINT21)/D67</text>
<text x="163" y="164.3" transform="rotate(-90 163 164.3)">PK4 (ADC12/PCINT20)/D66</text>
<text x="164.8" y="164.3" transform="rotate(-90 164.8 164.3)">PK3 (ADC11/PCINT19)/D65</text>
<text x="166.7" y="164.3" transform="rotate(-90 166.7 164.3)">PK2 (ADC10/PCINT18)/D64</text>
<text x="168.6" y="164.3" transform="rotate(-90 168.6 164.3)">PK1 (ADC9/PCINT17)/D63</text>
<text x="170.4" y="164.3" transform="rotate(-90 170.4 164.3)">PK0 (ADC8/PCINT16)/D62</text>
<text x="174.2" y="164.3" transform="rotate(-90 174.2 164.3)">PJ7</text>
<text x="176.1" y="164.3" transform="rotate(-90 176.1 164.3)">PJ6 (PCINT15)</text>
<text x="177.9" y="164.3" transform="rotate(-90 177.9 164.3)">PJ5 (PCINT14)</text>
<text x="179.8" y="164.3" transform="rotate(-90 179.8 164.3)">PJ4 (PCINT13)</text>
<text x="181.6" y="164.3" transform="rotate(-90 181.6 164.3)">PJ3 (PCINT12)</text>
<text x="183.5" y="164.3" transform="rotate(-90 183.5 164.3)">PJ2 (XCK3/PCINT11)</text>
<text x="185.4" y="164.3" transform="rotate(-90 185.4 164.3)">PJ1 (TXD3/PCINT10)/D14</text>
<text x="187.2" y="164.3" transform="rotate(-90 187.2 164.3)">PJ0 (RXD3/PCINT9)/D15</text>
<text x="191" y="164.3" transform="rotate(-90 191 164.3)">PH7 (T4)</text>
<text x="192.8" y="164.3" transform="rotate(-90 192.8 164.3)">PH6 (OC2B)/D9</text>
<text x="194.7" y="164.3" transform="rotate(-90 194.7 164.3)">PH5 (OC4C)/D8</text>
<text x="196.6" y="164.3" transform="rotate(-90 196.6 164.3)">PH4 (OC4B)/D7</text>
<text x="198.4" y="164.3" transform="rotate(-90 198.4 164.3)">PH3 (OC4A)/D6</text>
<text x="200.3" y="164.3" transform="rotate(-90 200.3 164.3)">PH2 (XCK2)</text>
<text x="202.1" y="164.3" transform="rotate(-90 202.1 164.3)">PH1 (TXD2)/D16</text>
<text x="204" y="164.3" transform="rotate(-90 204 164.3)">PH0 (RXD2)/D17</text>
<text x="222.6" y="164.3" transform="rotate(-90 222.6 164.3)">AREF</text>
<text x="111.8" y="168.7" transform="rotate(-90 111.8 168.7)">30</text>
<text x="117.3" y="168.7" transform="rotate(-90 117.3 168.7)">33</text>
<text x="121.1" y="168.7" transform="rotate(-90 121.1 168.7)">34</text>
<text x="139.7" y="168.7" transform="rotate(-90 139.7 168.7)">42</text>
<text x="141.6" y="168.7" transform="rotate(-90 141.6 168.7)">41</text>
<text x="143.4" y="168.7" transform="rotate(-90 143.4 168.7)">40</text>
<text x="145.3" y="168.7" transform="rotate(-90 145.3 168.7)">39</text>
<text x="147.1" y="168.7" transform="rotate(-90 147.1 168.7)">38</text>
<text x="149" y="168.7" transform="rotate(-90 149 168.7)">37</text>
<text x="150.9" y="168.7" transform="rotate(-90 150.9 168.7)">36</text>
<text x="152.7" y="168.7" transform="rotate(-90 152.7 168.7)">35</text>
<text x="156.5" y="168.7" transform="rotate(-90 156.5 168.7)">82</text>
<text x="158.3" y="168.7" transform="rotate(-90 158.3 168.7)">83</text>
<text x="160.2" y="168.7" transform="rotate(-90 160.2 168.7)">84</text>
<text x="162.1" y="168.7" transform="rotate(-90 162.1 168.7)">85</text>
<text x="163.9" y="168.7" transform="rotate(-90 163.9 168.7)">86</text>
<text x="165.8" y="168.7" transform="rotate(-90 165.8 168.7)">87</text>
<text x="167.6" y="168.7" transform="rotate(-90 167.6 168.7)">88</text>
<text x="169.5" y="168.7" transform="rotate(-90 169.5 168.7)">89</text>
<text x="173.3" y="168.7" transform="rotate(-90 173.3 168.7)">79</text>
<text x="175.1" y="168.7" transform="rotate(-90 175.1 168.7)">69</text>
<text x="177" y="168.7" transform="rotate(-90 177 168.7)">68</text>
<text x="178.9" y="168.7" transform="rotate(-90 178.9 168.7)">67</text>
<text x="180.7" y="168.7" transform="rotate(-90 180.7 168.7)">66</text>
<text x="182.6" y="168.7" transform="rotate(-90 182.6 168.7)">65</text>
<text x="184.4" y="168.7" transform="rotate(-90 184.4 168.7)">64</text>
<text x="186.3" y="168.7" transform="rotate(-90 186.3 168.7)">63</text>
<text x="190" y="168.7" transform="rotate(-90 190 168.7)">27</text>
<text x="191.9" y="168.7" transform="rotate(-90 191.9 168.7)">18</text>
<text x="193.8" y="168.7" transform="rotate(-90 193.8 168.7)">17</text>
<text x="195.6" y="168.7" transform="rotate(-90 195.6 168.7)">16</text>
<text x="197.5" y="168.7" transform="rotate(-90 197.5 168.7)">15</text>
<text x="199.3" y="168.7" transform="rotate(-90 199.3 168.7)">14</text>
<text x="201.2" y="168.7" transform="rotate(-90 201.2 168.7)">13</text>
<text x="203.1" y="168.7" transform="rotate(-90 203.1 168.7)">12</text>
<text x="221.7" y="168.7" transform="rotate(-90 221.7 168.7)">98</text>
<text x="5.3" y="184.1">D</text>
<text x="290.4" y="184.1">D</text>
<text x="224.9" y="191.3">Title</text>
<text x="224.9" y="196.9">Size</text>
<text x="234.2" y="196.9">Number</text>
<text x="271.4" y="196.9">Revision</text>
<text x="224.9" y="202.5">Date:</text>
<text x="225.8" y="199.7">A3</text>
<text x="233.3" y="202.5">23.12.2019</text>
<text x="262.1" y="202.5">Sheet</text>
<text x="267.6" y="202.5">of</text>
<text x="21.7" y="207.1">1</text>
<text x="57.7" y="207.1">2</text>
<text x="93.9" y="207.1">3</text>
<text x="130" y="207.1">4</text>
<text x="166.1" y="207.1">5</text>
<text x="202.2" y="207.1">6</text>
<text x="224.9" y="204.3">File:</text>
<text x="233.3" y="204.3">Sheet1.SchDoc</text>
<text x="238.3" y="207.1">7</text>
<text x="262.1" y="204.3">Drawn By:</text>
<text x="274.4" y="207.1">8</text>
</g>
<g font-size="1.7" fill="#262626">
<text x="241.1" y="37.5">GND</text>
<text x="166.2" y="42.2">!MREQ</text>
<text x="244.8" y="46.9">+5</text>
<text x="41" y="76.7">+5</text>
<text x="127.4" y="78.6">GND</text>
<text x="39.1" y="93.5">+5</text>
<text x="61.8" y="92.5">IORQ</text>
<text x="140.1" y="90.7">!WR</text>
<text x="140.1" y="92.5">!RD</text>
<text x="89.7" y="113">CLK</text>
<text x="89.7" y="111.2">INT</text>
<text x="97.2" y="116.8">WAIT</text>
<text x="84.2" y="150.3">WaitRes</text>
<text x="93.5" y="170.8">GND</text>
</g>
<g font-size="1.7" fill="#0e0e0e">
<text x="207.2" y="44.1">Memory</text>
<text x="99.1" y="55.2">Z80</text>
<text x="207.2" y="79.5">Samsung K6T1008C2C-DB70</text>
<text x="45" y="91.8">R_IRQ</text>
<text x="45" y="95.2">Vishay LTO030F2R000FTE3</text>
<text x="99.1" y="96.3">Zilog Z84C0008PEG</text>
<text x="72.8" y="125">NAND_TRIG_1A</text>
<text x="228" y="124.2">Arduino</text>
<text x="228" y="126.1">Atmel ATMEGA2560-16AU</text>
<text x="72.8" y="132.8">NXP Semiconductors 74HCT00D,653</text>
<text x="72.8" y="138">NAND_TRIG_2B</text>
<text x="72.8" y="145.8">NXP Semiconductors 74HCT00D,653</text>
<text x="99.4" y="155.7">LED_TRIG</text>
<text x="96.1" y="161.5">R_Trig</text>
<text x="96.1" y="163.4">Vishay LTO030F2R000FTE3</text>
<text x="229.5" y="193.2">Z80 Computer</text>
<text x="272.4" y="204.3">Yaroslav Borys</text>
</g>
</svg>
